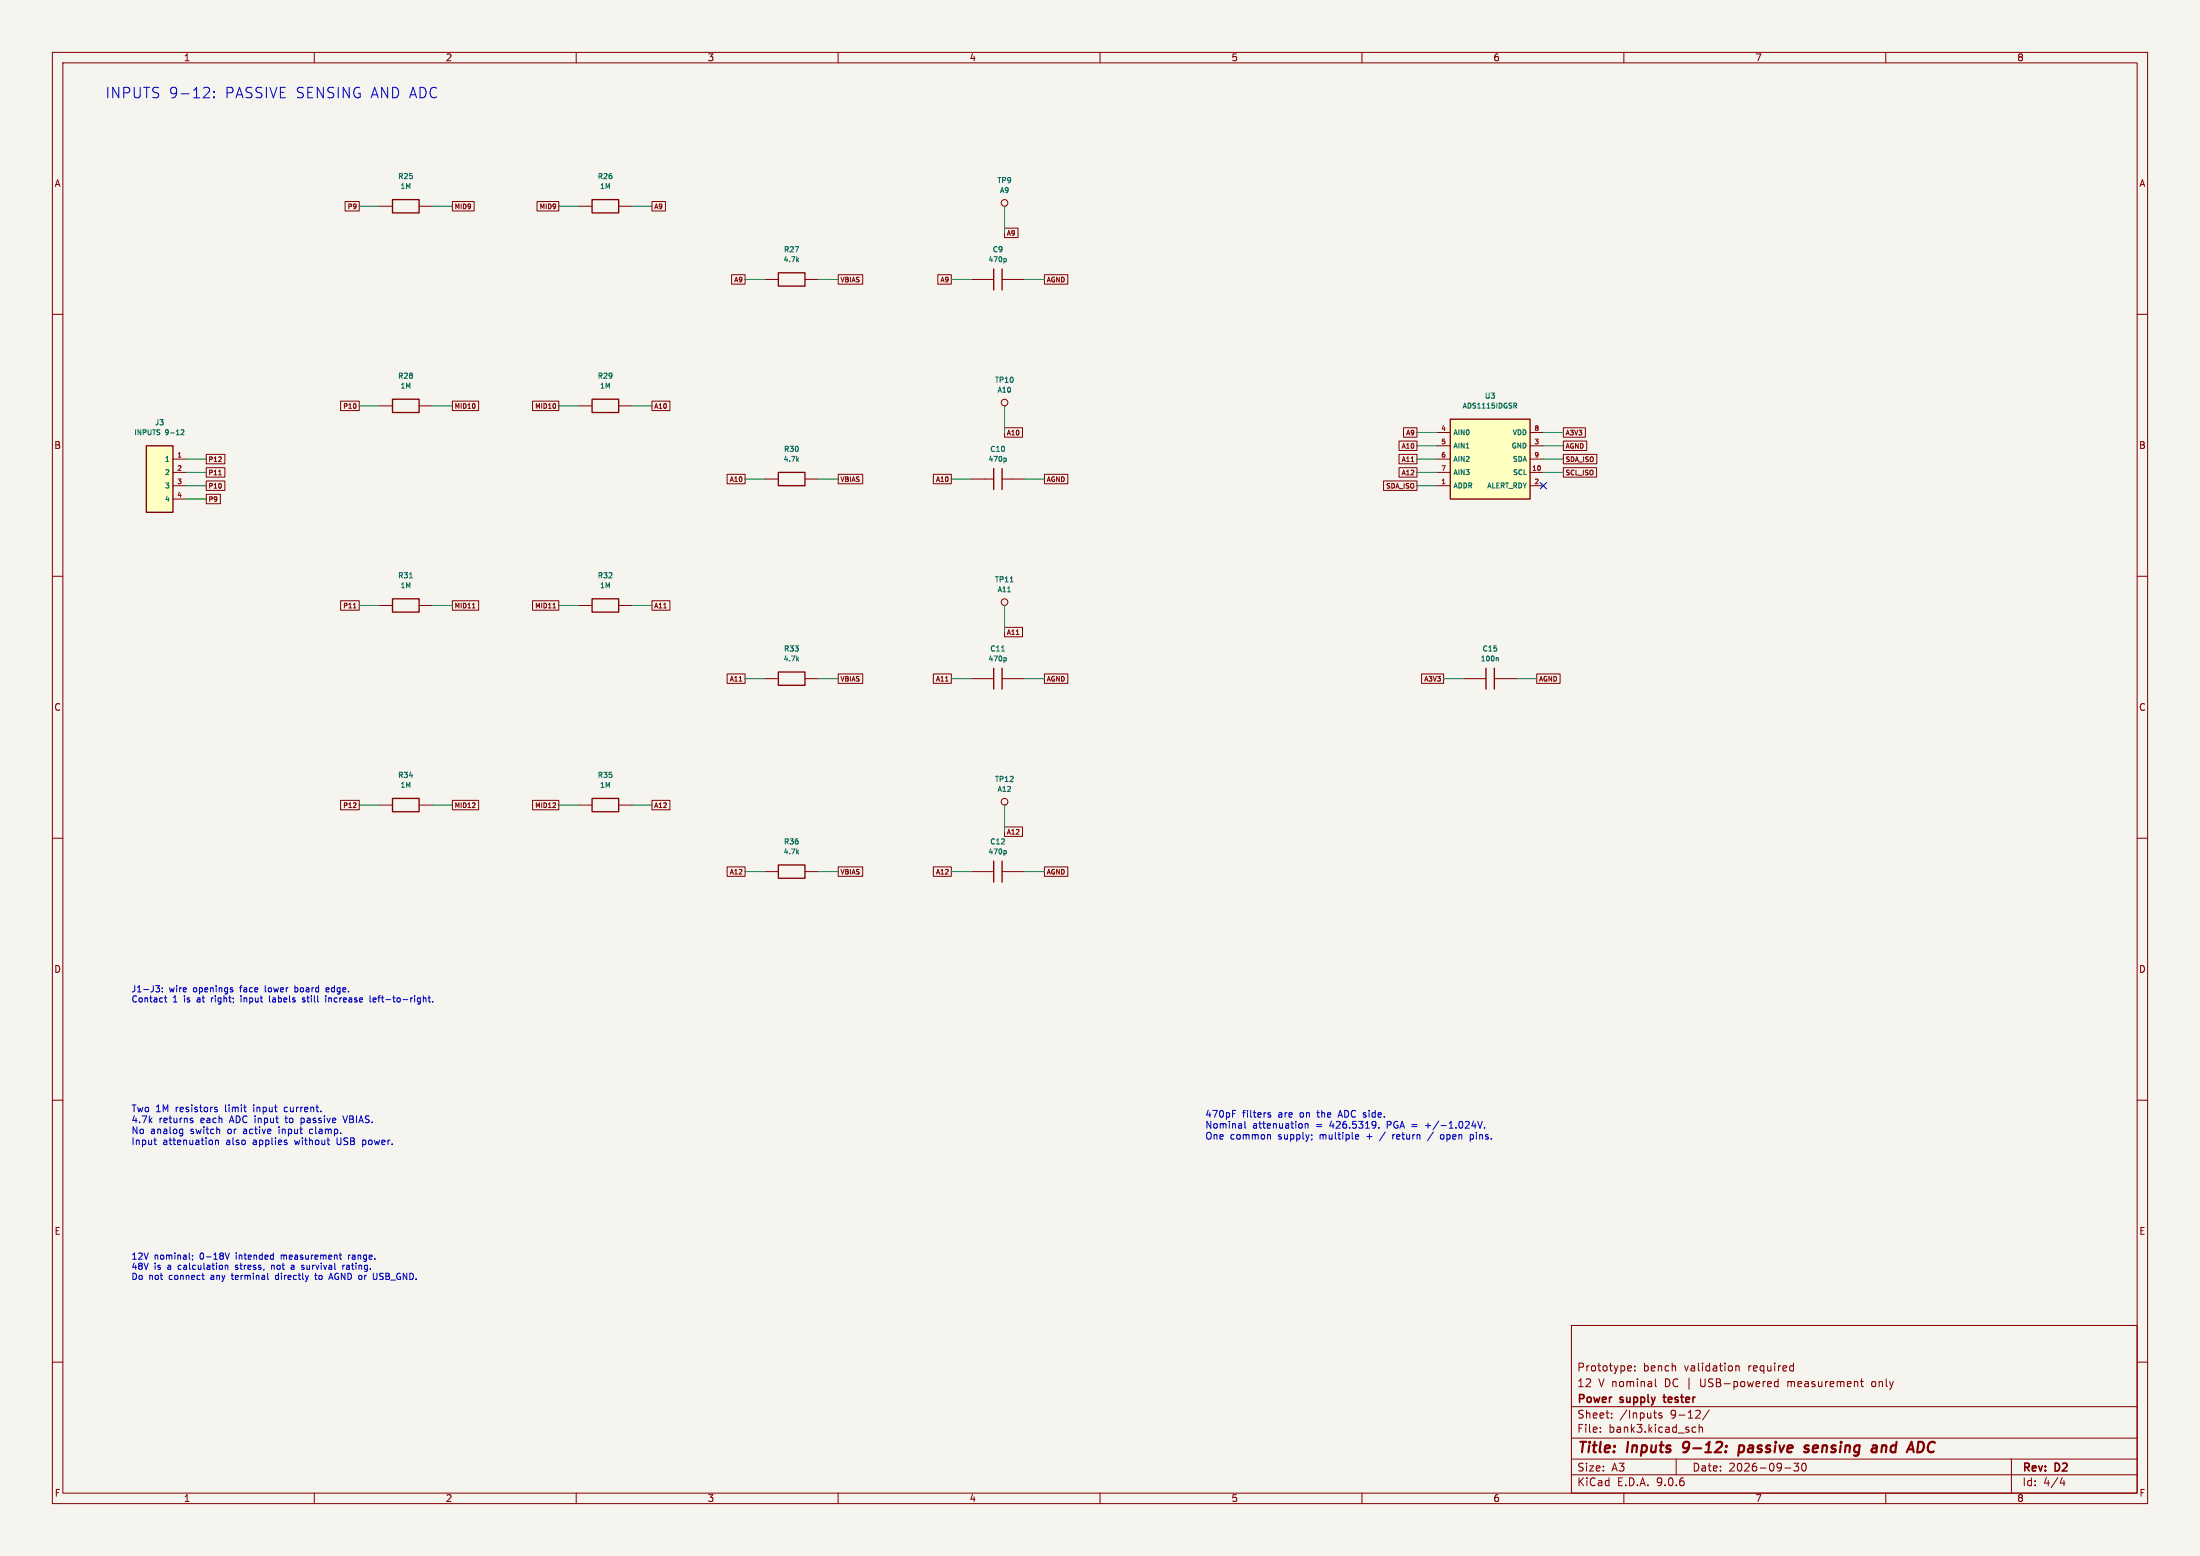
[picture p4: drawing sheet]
<svg xmlns="http://www.w3.org/2000/svg" width="420mm" height="297mm" viewBox="0 0 420 297" stroke-linecap="round" stroke-linejoin="round" font-family="sans-serif">
<path d="M0 0h420v297h-420z" fill="#f5f4ef" stroke="#f5f4ef" stroke-width=".19"/>
<g fill="none" stroke="#840000" stroke-width=".19">
<path d="M10 10h400v277h-400zM12 12h396v273h-396zM60 10v2M110 10v2M160 10v2M210 10v2M260 10v2M310 10v2M360 10v2M10 60h2M408 60h2M10 110h2"/>
<path d="M408 110h2M10 160h2M408 160h2M10 210h2M408 210h2M300 253h108v32h-108zM10 260h2M300 278.5h108M300 274.5h108M300 268.5h108M305.5 273.2v.2M305.5 272.5v.1"/>
<path d="M307.7 270.5v.2M307.7 269.8v.1M310.9 260.7l.5 .1v.2l-.7 .2M311.4 261.6l-.5 .1M312.1 261.5v.2M312.1 260.8v.1M315.7 269.7h.5M316 263.2v1.3l.2 .2M316.1 270.7h.1M317.2 269.8l-.3-.1-.2 .2v.2l.5 .2v.3h-.5M320 278.5v3M323.2 273.3h.5"/>
<path d="M323.2 272.5h.5M324.4 272.5l.2-.1 .3 .1 .1 .9M324.4 271.9v1.5M324.4 269.3l.2 .2-.1 .3-.8 .9h.9M326.3 269.1l-1.3 1.9M331.4 260.8l.2-.1 .3 .1 .1 .9M331.4 260.7v1M339.4 263.2v1.5M339.4 263.8l-.4-.1-.3 .3 .2 .6h.5M341.9 260.7l.5 .1M342.4 261.6l-.5 .1M342.4 260.2v1.5"/>
<path d="M343.4 279.3l-.5 .6 .4 .1v.6l-.2 .2-.7-.2M344.1 279.4a.81 .81 0 0 0 .3 1.4l.3-.2 .1-.4-.1-.8M355.2 263.7h.5M355.4 263.2v1.3l.3 .2M357.4 263.8v.7M384 278.5v6.5M408 260h2M60 285v2M110 285v2M160 285v2M210 285v2M260 285v2"/>
<path d="M300 281.5h108M310 285v2M340.7 280.2h1.2M360 285v2M393.7 282l-.4 1.1h.9M394 282.6v1"/>
</g>
<g fill="none" stroke="#840000" stroke-width=".4">
<path d="M321.3 277.2h.4M321.5 275.4l-.1 .9M329.6 276v.2M331.9 277.1h.8M332.1 276h.7M332.1 275.9l-.3 2M344.8 276.5l.4 .1 .1 .3-.3 .3h-.4M344.8 275.9l.5 .1M346.3 276l-.3 .9 .3 .3M347.1 276.3l-1 .2M359.3 275.9l-.2 1.3M359.9 275.9l-.6 .2"/>
<path d="M366.7 275.2a1.11 1.11 0 0 1 .1 1.9"/>
</g>
<path d="M317.5 266.7h.5" fill="none" stroke="#840000" stroke-width=".3"/>
<path d="M27.9 85.1h5.1v12.7h-5.1z" fill="#ffffc2"/>
<path d="M74.9 76.2h5.1v2.5h-5.1zM27.9 85.1h5.1v12.7h-5.1zM148.6 128.3h5.1v2.5h-5.1zM113 152.4h5.1v2.5h-5.1zM148.6 165.1h5.1v2.5h-5.1z" fill="none" stroke="#840000" stroke-width=".25"/>
<path d="M72.4 77.5h2.5M80 77.5h2.5M33 87.6h2.6M33 90.2h2.6M33 92.7h2.6M33 95.3h2.6M146 129.5h2.6M153.7 129.5h2.5M110.5 153.7h2.5M118.1 153.7h2.5M146 166.4h2.6M153.7 166.4h2.5" fill="none" stroke="#840000" stroke-width=".19"/>
<path d="M34.6 82.1l.3-.1 .2 .3-.6 .7h.6M152.2 125.8l.3 .4M152.5 125.5l-.4 .4M152.2 162.6l.3 .4M152.5 162.4l-.4 .3" fill="none" stroke="#006464" stroke-width=".19"/>
<path d="M276.9 80h15.2v15.3h-15.2z" fill="#ffffc2"/>
<g fill="none" stroke="#840000" stroke-width=".25">
<path d="M74.9 38.1h5.1v2.5h-5.1zM113 38.1h5.1v2.5h-5.1zM148.6 52.1h5.1v2.5h-5.1zM189.7 51.3v4M191.3 51.3v4M113 76.2h5.1v2.5h-5.1zM148.6 90.2h5.1v2.5h-5.1zM189.7 89.4v4M191.3 89.4v4M276.9 80h15.2v15.3h-15.2zM74.9 114.3h5.1v2.5h-5.1zM113 114.3h5.1v2.5h-5.1z"/>
<path d="M189.7 127.5v4M191.3 127.5v4M283.7 127.5v4M285.3 127.5v4M74.9 152.4h5.1v2.5h-5.1zM189.7 164.4v4M191.3 164.4v4"/>
</g>
<g fill="none" stroke="#840000" stroke-width=".19">
<path d="M65.9 38.5h2.7v1.8h-2.7zM72.4 39.4h2.5M80 39.4h2.5M86.4 38.5h4.1v1.8h-4.1zM102.5 38.5h4.2v1.8h-4.2zM110.5 39.4h2.5M118.1 39.4h2.5M124.5 38.5h2.5v1.8h-2.5zM191.8 39.4h.1M139.7 52.4h2.5v1.8h-2.5zM146 53.3h2.6M153.7 53.3h2.5"/>
<path d="M160 52.4h4.7v1.8h-4.7zM179 52.4h2.6v1.8h-2.6zM185.4 53.3h4.3M191.3 53.3h4.3M191.8 43.5h2.5v1.9h-2.5zM199.4 52.4h4.4v1.8h-4.4zM65 76.6h3.6v1.8h-3.6zM86.4 76.6h5v1.8h-5zM101.7 76.6h5v1.8h-5zM110.5 77.5h2.5M118.1 77.5h2.5M124.5 76.6h3.4v1.8h-3.4z"/>
<path d="M191.8 77.5h.1M39.4 94.3h2.7v1.9h-2.7zM39.4 91.8h3.5v1.8h-3.5zM39.4 89.3h3.5v1.8h-3.5zM39.4 86.7h3.5v1.8h-3.5zM41.7 90.6h.6M138.8 90.5h3.4v1.8h-3.4zM146 91.4h2.6M153.7 91.4h2.5M160 90.5h4.7v1.8h-4.7zM178.2 90.5h3.4v1.8h-3.4zM185.4 91.4h4.3"/>
<path d="M191.3 91.4h4.3M191.8 81.6h3.4v1.9h-3.4zM199.4 90.5h4.4v1.8h-4.4zM264.1 91.8h6.4v1.8h-6.4zM267.1 86.7h3.4v1.8h-3.4zM267.1 84.2h3.4v1.8h-3.4zM267.1 89.3h3.4v1.8h-3.4zM267.9 81.6h2.6v1.9h-2.6zM269.4 88.1h.5M274.3 82.6h2.6M274.3 85.1h2.6M274.3 87.6h2.6"/>
<path d="M274.3 90.2h2.6M274.3 92.7h2.6M292.1 82.6h2.5M292.1 85.1h2.5M292.1 87.6h2.5M292.1 90.2h2.5M292.1 92.7h2.5M298.4 81.6h4.3v1.9h-4.3zM298.4 84.2h4.5v1.8h-4.5zM298.4 86.7h6.4v1.8h-6.4zM298.4 89.3h6.4v1.8h-6.4zM65 114.7h3.6v1.8h-3.6z"/>
<path d="M67.5 116h.5M72.4 115.6h2.5M80 115.6h2.5M86.4 114.7h5v1.8h-5zM90.2 116h.5M101.7 114.7h5v1.8h-5zM105.6 116h.5M110.5 115.6h2.5M118.1 115.6h2.5M124.5 114.7h3.4v1.8h-3.4zM191.8 115.6h.1M191.8 119.7h3.4v1.9h-3.4z"/>
<path d="M138.8 128.6h3.4v1.8h-3.4zM141.1 130h.5M160 128.6h4.7v1.8h-4.7zM178.2 128.6h3.4v1.8h-3.4zM180.5 130h.5M185.4 129.5h4.3M191.3 129.5h4.3M199.4 128.6h4.4v1.8h-4.4zM271.4 128.6h4.2v1.8h-4.2zM279.4 129.5h4.3M285.3 129.5h4.3M293.4 128.6h4.4v1.8h-4.4z"/>
<path d="M65 152.8h3.6v1.8h-3.6zM67.4 154.1h.6M67.9 153.3v.3M72.4 153.7h2.5M80 153.7h2.5M86.4 152.8h5v1.8h-5zM101.7 152.8h5v1.8h-5zM105.5 154.1h.6M106 153.3v.3M124.5 152.8h3.4v1.8h-3.4zM191.8 153.7h.1M191.8 157.8h3.4v1.9h-3.4z"/>
<path d="M138.8 165.5h3.4v1.8h-3.4zM160 165.5h4.7v1.8h-4.7zM178.2 165.5h3.4v1.8h-3.4zM185.4 166.4h4.3M191.3 166.4h4.3M199.4 165.5h4.4v1.8h-4.4z"/>
<circle cx="191.8" cy="38.7" r=".63"/>
<circle cx="191.8" cy="76.8" r=".63"/>
<circle cx="191.8" cy="114.9" r=".63"/>
<circle cx="191.8" cy="153" r=".63"/>
</g>
<g fill="none" stroke="#006464" stroke-width=".19">
<path d="M152.2 49.6l.3 .4M152.5 49.3l-.4 .4M191.9 49.3l.2 .2v.3l-.2 .2M289 77h.4l.1 .1v.3h-.5M289.2 77.4l.3 .5M152.2 87.7l.3 .4M152.5 87.4l-.4 .4M191.9 87.4l.2 .2v.3l-.2 .2M78.2 110.3h.5M192.4 113h.5M192.8 111.1h.6M191.2 124.3h.6"/>
<path d="M191.9 125.5l.2 .2v.3l-.2 .2M285.8 125.5l.2 .2v.5M191.9 162.4l.2 .1v.3l-.2 .2"/>
</g>
<g fill="none" stroke="#009600" stroke-width=".19">
<path d="M68.6 39.4h3.8M82.5 39.4h3.9M106.7 39.4h3.8M120.6 39.4h3.9M191.8 39.4v5.1M142.2 53.3h3.8M156.2 53.3h3.8M181.6 53.3h3.8M195.6 53.3h3.8M68.6 77.5h3.8M82.5 77.5h3.9M106.7 77.5h3.8"/>
<path d="M120.6 77.5h3.9M191.8 77.5v5.1M35.6 92.7h3.8M35.6 90.2h3.8M35.6 95.3h3.8M35.6 87.6h3.8M142.2 91.4h3.8M156.2 91.4h3.8M181.6 91.4h3.8M195.6 91.4h3.8M270.5 82.6h3.8M270.5 85.1h3.8"/>
<path d="M270.5 92.7h3.8M270.5 90.2h3.8M270.5 87.6h3.8M294.6 82.6h3.8M294.6 85.1h3.8M294.6 90.2h3.8M294.6 87.6h3.8M68.6 115.6h3.8M82.5 115.6h3.9M106.7 115.6h3.8M120.6 115.6h3.9M191.8 115.6v5.1"/>
<path d="M142.2 129.5h3.8M156.2 129.5h3.8M181.6 129.5h3.8M195.6 129.5h3.8M275.6 129.5h3.8M289.6 129.5h3.8M68.6 153.7h3.8M82.5 153.7h3.9M106.7 153.7h3.8M120.6 153.7h3.9M191.8 153.7v5.1M142.2 166.4h3.8"/>
<path d="M156.2 166.4h3.8M181.6 166.4h3.8M195.6 166.4h3.8"/>
</g>
<path d="M294 92.1l1.2 1.2M295.2 92.1l-1.2 1.2" fill="none" stroke="#000084" stroke-width=".19"/>
<g fill="none" stroke="#0000c2" stroke-width=".19">
<path d="M39.1 16.7l.7 .1a.54 .54 0 0 1 .1 .7l-1.1 1.2h1.2M40.9 18.5v.2M40.9 17.4v.2M29.7 188.1h.8l-.4 .5 .3 .1 .1 .4-.3 .2h-.3M31 188.6v.1M31 189.2v.1M31.4 190.5h.4M31.6 190.1v1l.2 .2M40.4 190.5v.8M40.4 190.6v.1M44.3 188.9l.2 .2-.2 .2M44.3 188.5l.1 .1"/>
<path d="M46 190.5v.8M50.6 188.1l.1 1.2M51.4 190.1v1l.2 .2M56.3 189.3h.3M56.3 188.1v1.2M56.6 188.5l-.3 .1M58.2 190.5h-.3l-.2 .1 .1 .2 .4 .1v.3h-.5M62.2 190.1v.1M62.2 190.5v.8M62.8 190.5v.8M62.8 188.6l-.4-.1-.2 .2 .1 .6h.5M62.8 190.5v.1"/>
<path d="M62.8 188.8l-.6 .1M70.6 190.1v1l.2 .2M71.8 190.6l-.2-.1-.4 .1 .1 .6h.4M71.8 190.7l-.6 .2M81 190.5l.3 .1v.7M81.7 190.5h.5M81.9 190.1v1l.3 .2M82.6 191.1v.2M29.6 218.4l.3 .1M34.5 215.5l.4 .1M34.9 215.5v1.1l-.3 .2M34.9 216.3l-.4 .1"/>
<path d="M36.5 213.9h.3l.1 .2-.2 .2h-.3M36.5 213.4l.3 .1M40.5 217.7v.7M41 211.7l.4 .1 .1 .2-.2 .2-.4-.1M41 211.4h.4M41.1 217.6v.9M41.1 217.7l.2-.1 .3 .1 .1 .8M53.3 215.5v.9M54.4 211.4l-.1 .2 .1 .5M54.4 213.4h.5M57.5 214.2l.3 .1M57.5 213.4v1.3"/>
<path d="M57.8 213.4l-.3 .1M59.2 215.6l-.1 .5 .1 .2 .4 .1M64.3 217.2v1l.2 .2M65.5 213l.4 1.3 .4-1.3M69.2 218.4l.4 .1M69.2 217.6v1.3M69.6 217.6l-.4 .1M235.3 212.6h.4M235.3 212h.6M237.7 214v1.2l.1 .1M242 212.6l.6 .4-.2 .3-.4-.1M242.2 216.6l.3 .2v.6"/>
<path d="M242.5 212.4h-.3l-.2 .2M248.5 214.6v.6M249.2 214.5v.8M249.2 214.6l.2-.1h.3v.8M250.4 216.6v.2M250.5 217.4l-.2 .2M255.5 212.9h.7M255.9 212l-.5 1.3M258.9 216.6h.4l.1 .3-.6 .1M259.3 217.4h-.4M262.6 214.2v.8M262.7 214.6l-.1 .1"/>
<path d="M263.2 215.2v.1M264.5 216.1l-1.2 1.6M265.9 216.6v.8M266.3 216.6l-.4 .2M272.1 214.8h1M273.6 216.1l-1.1 1.6M275.7 216.8l-.3-.2h-.3l-.1 .2 .1 .6h.3l.3-.2M280.7 216.6h.3l.3 .2-.1 .6h-.5M281 214.9h.8M282.1 214l.4 1.3 .5-1.3M283.4 215.2v.1M36.8 239.6v.1"/>
<path d="M43 239.2l.4 1.2 .4-1.2M53.7 239.6v.8M53.7 239.6v.1M64.8 239.6h.4M64.9 239.2v1l.3 .2M66.5 239.6v.8M66.9 239.6l-.4 .2M36.2 240.3l.1 .1M36.8 240.3l-.1 .2M38.5 243.4h.5M38.8 244.2h.2M43 241.5v.8"/>
<path d="M43 241.6h.4l.1 .7M44.1 243.4h.5M44.9 242.2l.1 .1M45 241.6v.2M51.2 244.2h.1M51.8 241.5v.8M52.2 241.5l-.4 .1M53 243.4l-.3 .1-.1 .2v.4l.4 .1M55.6 241.6h.5M56 241.8h-.3l-.1 .2v.2l.4 .1M57.9 241.9l.2 .2-.2 .2M57.9 241.5l.1 .1"/>
<path d="M60.1 243.4h.4M60.2 243v1.1l.3 .1M62.8 244.2l.4-1.2 .4 1.2M62.9 243.9h.5M65.4 241.5v.8M65.8 241.5l-.4 .2M66.5 241.5l-.3 .1M66.6 241.8h-.3l-.2 .2 .1 .2 .4 .1M72 243l-.1 1.1"/>
</g>
<g font-size="2.8" fill="#0000c2">
<text x="20" y="19">INPUTS 9-12:</text>
<text x="42.9" y="19">PASSIVE SENSING AND ADC</text>
</g>
<g font-size="2.8" fill="#840000">
<text x="301" y="277.9">Title:</text>
<text x="310.6" y="277.9">Inputs</text>
<text x="322.1" y="277.9">9-12:</text>
<text x="333.6" y="277.9">passive</text>
<text x="347" y="277.9">sensing</text>
<text x="360.6" y="277.9">and</text>
<text x="368.4" y="277.9">ADC</text>
</g>
<g font-size="2.1" fill="#840000">
<text x="301" y="262">Prototype:</text>
<text x="313.6" y="262">bench</text>
<text x="321.6" y="262">validation</text>
<text x="333.9" y="262">required</text>
<text x="301" y="268.2">Power</text>
<text x="301" y="265">12</text>
<text x="305.1" y="265">V nominal</text>
<text x="309.4" y="268.2">supply</text>
<text x="318" y="265">DC |</text>
<text x="318.3" y="268.2">tester</text>
<text x="325" y="265">USB-powered</text>
<text x="341.8" y="265">measurement</text>
<text x="358" y="265">only</text>
<text x="301" y="273.7">File:</text>
<text x="301" y="271">Sheet:</text>
<text x="307.1" y="273.7">bank3.kicad_sch</text>
<text x="309.2" y="271">/Inputs</text>
<text x="318.9" y="271">9-12/</text>
<text x="301" y="281.1">Size:</text>
<text x="307.6" y="281.1">A3</text>
<text x="323" y="281.1">Date:</text>
<text x="330" y="281.1">2026-09-30</text>
<text x="386" y="281.3">Rev:</text>
<text x="392.4" y="281.3">D2</text>
<text x="301" y="283.9">KiCad</text>
<text x="308.7" y="283.9">E.D.A.</text>
<text x="316.3" y="283.9">9.0.6</text>
<text x="386" y="283.9">Id:</text>
<text x="390.1" y="283.9">4/4</text>
</g>
<g font-size="1.8" fill="#840000">
<text x="35" y="11.9">1</text>
<text x="85" y="11.9">2</text>
<text x="135" y="11.9">3</text>
<text x="185" y="11.9">4</text>
<text x="235" y="11.9">5</text>
<text x="285" y="11.9">6</text>
<text x="335" y="11.9">7</text>
<text x="385" y="11.9">8</text>
<text x="10.3" y="35.9">A</text>
<text x="408.3" y="35.9">A</text>
<text x="10.3" y="85.9">B</text>
<text x="408.2" y="85.9">B</text>
<text x="10.3" y="135.9">C</text>
<text x="408.2" y="135.9">C</text>
<text x="10.3" y="185.9">D</text>
<text x="408.2" y="185.9">D</text>
<text x="10.3" y="235.9">E</text>
<text x="408.3" y="235.9">E</text>
<text x="10.3" y="285.9">F</text>
<text x="35" y="286.9">1</text>
<text x="85" y="286.9">2</text>
<text x="135" y="286.9">3</text>
<text x="185" y="286.9">4</text>
<text x="235" y="286.9">5</text>
<text x="285" y="286.9">6</text>
<text x="335" y="286.9">7</text>
<text x="385" y="286.9">8</text>
<text x="408.3" y="285.9">F</text>
</g>
<g font-size="1.8" fill="#0000c2">
<text x="25" y="212.5">Two</text>
<text x="25" y="214.6">4.7k</text>
<text x="29.7" y="212.5">1M</text>
<text x="30.3" y="214.6">returns</text>
<text x="33.6" y="212.5">resistors</text>
<text x="38.4" y="214.6">each</text>
<text x="43.2" y="212.5">limit</text>
<text x="44.2" y="214.6">ADC input</text>
<text x="48.8" y="212.5">input</text>
<text x="54.9" y="212.5">current.</text>
<text x="55.1" y="214.6">to</text>
<text x="58.3" y="214.6">passive</text>
<text x="66.6" y="214.6">VBIAS.</text>
<text x="230" y="213.5">470pF</text>
<text x="230" y="215.6">Nominal</text>
<text x="237.2" y="213.5">filters</text>
<text x="239.1" y="215.6">attenuation</text>
<text x="244.1" y="213.5">are</text>
<text x="248.4" y="213.5">on</text>
<text x="251.3" y="215.6">=</text>
<text x="252" y="213.5">the</text>
<text x="254.1" y="215.6">426.5319.</text>
<text x="256.2" y="213.5">ADC side.</text>
<text x="265.2" y="215.6">PGA =</text>
<text x="272.9" y="215.6">+/-1.024V.</text>
<text x="25" y="216.7">No</text>
<text x="25" y="218.8">Input</text>
<text x="28.7" y="216.7">analog</text>
<text x="31.1" y="218.8">attenuation</text>
<text x="36.5" y="216.7">switch</text>
<text x="43.3" y="218.8">also</text>
<text x="43.7" y="216.7">or</text>
<text x="46.9" y="216.7">active</text>
<text x="48.6" y="218.8">applies</text>
<text x="53.8" y="216.7">input</text>
<text x="56.7" y="218.8">without</text>
<text x="59.9" y="216.7">clamp.</text>
<text x="64.9" y="218.8">USB</text>
<text x="70" y="218.8">power.</text>
<text x="230" y="217.7">One</text>
<text x="234.8" y="217.7">common</text>
<text x="244.1" y="217.7">supply;</text>
<text x="252.2" y="217.7">multiple</text>
<text x="261.3" y="217.7">+</text>
<text x="266.7" y="217.7">return</text>
<text x="276.2" y="217.7">open</text>
<text x="282" y="217.7">pins.</text>
</g>
<g font-size="1.7" fill="#0000c2">
<text x="25" y="189.6">J1-J3:</text>
<text x="25" y="191.5">Contact</text>
<text x="32.3" y="189.6">wire</text>
<text x="33" y="191.5">1</text>
<text x="35.3" y="191.5">is</text>
<text x="37" y="189.6">openings</text>
<text x="37.9" y="191.5">at</text>
<text x="40.8" y="191.5">right;</text>
<text x="46.2" y="189.6">face</text>
<text x="46.7" y="191.5">input</text>
<text x="51.1" y="189.6">lower</text>
<text x="52.4" y="191.5">labels</text>
<text x="57" y="189.6">board</text>
<text x="58.9" y="191.5">still</text>
<text x="63.2" y="189.6">edge.</text>
<text x="63.5" y="191.5">increase</text>
<text x="72.2" y="191.5">left-to-right.</text>
<text x="25" y="240.6">12V</text>
<text x="25" y="242.6">48V</text>
<text x="25" y="244.5">Do</text>
<text x="28.4" y="244.5">not</text>
<text x="29.4" y="240.6">nominal;</text>
<text x="29.4" y="242.6">is</text>
<text x="32.1" y="242.6">a</text>
<text x="32.4" y="244.5">connect</text>
<text x="34.3" y="242.6">calculation</text>
<text x="38.3" y="240.6">0-18V</text>
<text x="40.6" y="244.5">any</text>
<text x="44.8" y="244.5">terminal</text>
<text x="45.4" y="240.6">intended</text>
<text x="45.5" y="242.6">stress,</text>
<text x="52.5" y="242.6">not</text>
<text x="53.3" y="244.5">directly</text>
<text x="54.2" y="240.6">measurement</text>
<text x="56.5" y="242.6">a</text>
<text x="58.7" y="242.6">survival</text>
<text x="61.2" y="244.5">to</text>
<text x="64.1" y="244.5">AGND or</text>
<text x="66.8" y="242.6">rating.</text>
<text x="67.2" y="240.6">range.</text>
<text x="72.8" y="244.5">USB_GND.</text>
</g>
<g font-size="1.4" fill="#006464">
<text x="75.9" y="34.4">R25</text>
<text x="114" y="34.4">R26</text>
<text x="190.3" y="35.2">TP9</text>
<text x="149.5" y="48.4">R27</text>
<text x="189.4" y="48.4">C9</text>
<text x="75.9" y="72.5">R28</text>
<text x="114" y="72.5">R29</text>
<text x="189.8" y="73.3">TP10</text>
<text x="283.4" y="76.3">U3</text>
<text x="29.5" y="81.4">J3</text>
<text x="149.5" y="86.5">R30</text>
<text x="188.9" y="86.5">C10</text>
<text x="75.9" y="110.6">R31</text>
<text x="114" y="110.6">R32</text>
<text x="189.8" y="111.4">TP11</text>
<text x="149.5" y="124.6">R33</text>
<text x="188.9" y="124.6">C11</text>
<text x="282.9" y="124.6">C15</text>
<text x="75.9" y="148.7">R34</text>
<text x="114" y="148.7">R35</text>
<text x="189.8" y="149.5">TP12</text>
<text x="149.5" y="161.4">R36</text>
<text x="188.9" y="161.4">C12</text>
</g>
<g font-size="1.3" fill="#840000">
<text x="66.2" y="40.1">P9</text>
<text x="86.7" y="40.1">MID9</text>
<text x="102.9" y="40.1">MID9</text>
<text x="124.8" y="40.1">A9</text>
<text x="192.1" y="45.2">A9</text>
<text x="140" y="54.1">A9</text>
<text x="160.4" y="54.1">VBIAS</text>
<text x="179.4" y="54.1">A9</text>
<text x="199.7" y="54.1">AGND</text>
<text x="65.4" y="78.2">P10</text>
<text x="86.7" y="78.2">MID10</text>
<text x="102" y="78.2">MID10</text>
<text x="124.8" y="78.2">A10</text>
<text x="192.1" y="83.3">A10</text>
<text x="268.3" y="83.3">A9</text>
<text x="298.8" y="83.3">A3V3</text>
<text x="39.7" y="88.4">P12</text>
<text x="267.4" y="88.4">A11</text>
<text x="267.4" y="85.8">A10</text>
<text x="298.8" y="85.8">AGND</text>
<text x="298.8" y="88.4">SDA_ISO</text>
<text x="39.7" y="96">P9</text>
<text x="39.7" y="93.5">P10</text>
<text x="39.7" y="90.9">P11</text>
<text x="139.1" y="92.2">A10</text>
<text x="160.4" y="92.2">VBIAS</text>
<text x="178.5" y="92.2">A10</text>
<text x="199.7" y="92.2">AGND</text>
<text x="264.5" y="93.5">SDA_ISO</text>
<text x="267.4" y="90.9">A12</text>
<text x="298.8" y="90.9">SCL_ISO</text>
<text x="65.4" y="116.3">P11</text>
<text x="86.7" y="116.3">MID11</text>
<text x="102" y="116.3">MID11</text>
<text x="124.8" y="116.3">A11</text>
<text x="192.1" y="121.4">A11</text>
<text x="139.1" y="130.3">A11</text>
<text x="160.4" y="130.3">VBIAS</text>
<text x="178.5" y="130.3">A11</text>
<text x="199.7" y="130.3">AGND</text>
<text x="271.7" y="130.3">A3V3</text>
<text x="293.7" y="130.3">AGND</text>
<text x="65.4" y="154.4">P12</text>
<text x="86.7" y="154.4">MID12</text>
<text x="102" y="154.4">MID12</text>
<text x="124.8" y="154.4">A12</text>
<text x="192.1" y="159.5">A12</text>
<text x="139.1" y="167.1">A12</text>
<text x="160.4" y="167.1">VBIAS</text>
<text x="178.5" y="167.1">A12</text>
<text x="199.7" y="167.1">AGND</text>
</g>
<g font-size="1.3" fill="#006464">
<text x="76.3" y="36.3">1M</text>
<text x="114.4" y="36.3">1M</text>
<text x="190.8" y="37">A9</text>
<text x="149.5" y="50.2">4.7k</text>
<text x="188.6" y="50.2">470p</text>
<text x="76.3" y="74.4">1M</text>
<text x="114.4" y="74.4">1M</text>
<text x="190.3" y="75.1">A10</text>
<text x="25.5" y="83.3">INPUTS</text>
<text x="31.5" y="83.3">9-12</text>
<text x="277.4" y="83.3">AIN0</text>
<text x="279.1" y="78.2">ADS1115IDGSR</text>
<text x="288.6" y="83.3">VDD</text>
<text x="31.3" y="88.3">1</text>
<text x="149.5" y="88.3">4.7k</text>
<text x="188.6" y="88.3">470p</text>
<text x="277.4" y="85.8">AIN1</text>
<text x="277.4" y="88.3">AIN2</text>
<text x="288.4" y="85.8">GND</text>
<text x="288.7" y="88.3">SDA</text>
<text x="31.3" y="90.9">2</text>
<text x="31.3" y="93.4">3</text>
<text x="31.3" y="96">4</text>
<text x="277.4" y="90.9">AIN3</text>
<text x="277.4" y="93.4">ADDR</text>
<text x="283.8" y="93.4">ALERT_RDY</text>
<text x="288.7" y="90.9">SCL</text>
<text x="76.3" y="112.5">1M</text>
<text x="114.4" y="112.5">1M</text>
<text x="190.3" y="113.2">A11</text>
<text x="149.5" y="126.4">4.7k</text>
<text x="188.6" y="126.4">470p</text>
<text x="282.6" y="126.4">100n</text>
<text x="76.3" y="150.6">1M</text>
<text x="114.4" y="150.6">1M</text>
<text x="190.3" y="151.3">A12</text>
<text x="149.5" y="163.3">4.7k</text>
<text x="188.6" y="163.3">470p</text>
</g>
<g font-size="1.3" fill="#a90000">
<text x="275" y="82.3">4</text>
<text x="292.8" y="82.3">8</text>
<text x="33.7" y="87.4">1</text>
<text x="33.7" y="89.9">2</text>
<text x="275" y="84.8">5</text>
<text x="275" y="87.4">6</text>
<text x="275" y="89.9">7</text>
<text x="292.4" y="89.9">10</text>
<text x="292.8" y="84.8">3</text>
<text x="292.8" y="87.4">9</text>
<text x="33.7" y="92.5">3</text>
<text x="33.7" y="95">4</text>
<text x="275" y="92.5">1</text>
<text x="292.8" y="92.5">2</text>
</g>
</svg>
